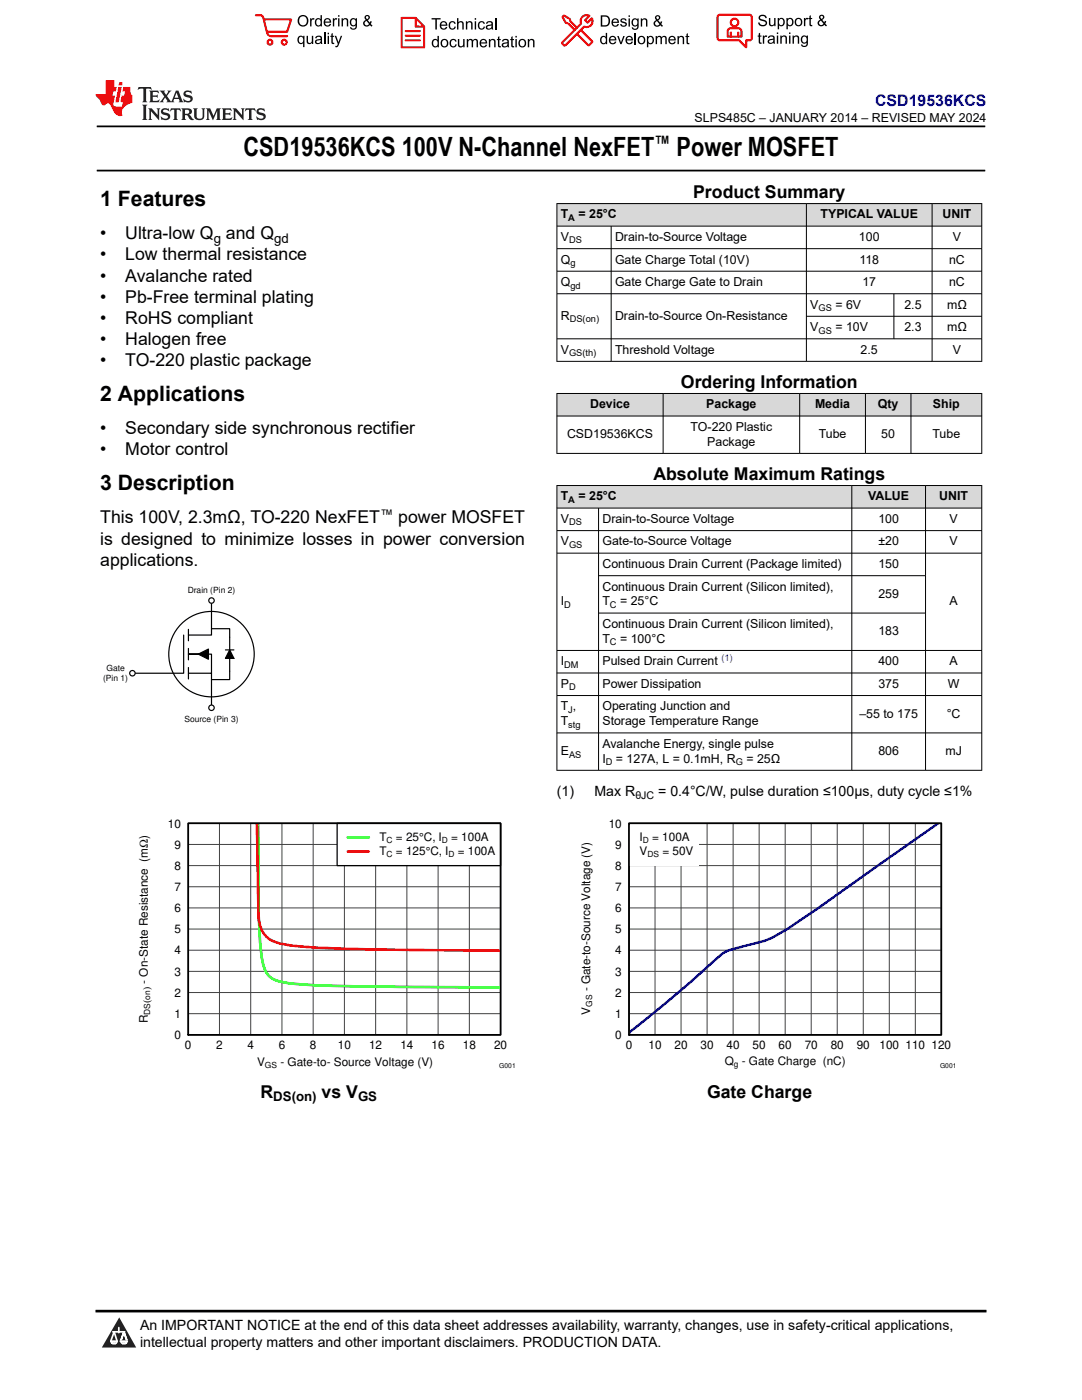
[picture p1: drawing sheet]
<svg xmlns="http://www.w3.org/2000/svg" width="216mm" height="279mm" viewBox="0 0 216 279" stroke-linecap="round" stroke-linejoin="round" font-family="sans-serif">
<path d="M19.3 25.2h177.3M19.3 34h177.3" fill="none" stroke="#000" stroke-width=".35"/>
<g fill="none" stroke="#000" stroke-width=".24">
<path d="M36.6 126.7v7.7h-9.6M37.6 134.4h4.6v6.3M37.6 125.6v2.3M37.6 129.4v2.3M37.6 133.2v2.3M39.6 130.5l2-1v2.1zM41.4 130.5h-3.8h4.6v3.9M42.2 120.4v6.3h-4.6M42.2 125.5h3.6v10.1h-3.6M45 129.7h1.7M45.8 129.7l.9 1.7h-1.7z"/>
<circle cx="42.2" cy="130.5" r="8.5"/>
</g>
<path d="M39.6 130.5l2-1v2.1zM45.8 129.7l.9 1.7h-1.7z" fill="#000"/>
<circle cx="26.4" cy="134.4" r=".54" fill="#fff"/>
<circle cx="26.4" cy="134.4" r=".54" fill="none" stroke="#000" stroke-width=".24"/>
<circle cx="42.2" cy="141.3" r=".54" fill="#fff"/>
<circle cx="42.2" cy="141.3" r=".54" fill="none" stroke="#000" stroke-width=".24"/>
<circle cx="42.2" cy="119.8" r=".54" fill="#fff"/>
<circle cx="42.2" cy="119.8" r=".54" fill="none" stroke="#000" stroke-width=".24"/>
<g fill="#d8d8d8">
<path d="M111.1 40.6h84.8v4.5h-84.8z" fill-rule="evenodd"/>
<path d="M111.2 40.7h49.6v4.4h-49.6z" fill-rule="evenodd"/>
<path d="M161 40.7h24.9v4.4h-24.9z" fill-rule="evenodd"/>
<path d="M186.1 40.7h9.7v4.4h-9.7z" fill-rule="evenodd"/>
</g>
<g fill="none" stroke="#000" stroke-width=".2">
<path d="M111.1 40.6h84.9M111.1 45.1h84.9M111.1 49.6h84.9M111.1 54.1h84.9M111.1 58.6h84.9M111.1 40.6v31.6M122 45.1v27.1M160.9 40.6v31.6M178.4 58.6v9.1M186 40.6v31.6M195.9 40.6v31.6M111.1 67.6h84.9"/>
<path d="M111.1 72.1h84.9M160.9 63.1h35.1"/>
</g>
<g fill="#d8d8d8">
<path d="M111.1 78.5h84.8v4.5h-84.8z" fill-rule="evenodd"/>
<path d="M111.2 78.6h21.1v4.4h-21.1z" fill-rule="evenodd"/>
<path d="M132.4 78.6h27.1v4.4h-27.1z" fill-rule="evenodd"/>
<path d="M159.6 78.6h13v4.4h-13z" fill-rule="evenodd"/>
<path d="M172.7 78.6h9v4.4h-9z" fill-rule="evenodd"/>
<path d="M181.8 78.6h14v4.4h-14z" fill-rule="evenodd"/>
</g>
<path d="M111.1 78.5h84.9M111.1 78.5v12M132.3 78.5v12M159.6 78.5v12M172.7 78.5v12M181.8 78.5v12M195.9 78.5v12M111.1 83h84.9M111.1 90.5h84.9" fill="none" stroke="#000" stroke-width=".2"/>
<g fill="#d8d8d8">
<path d="M111.1 96.9h84.8v4.5h-84.8z" fill-rule="evenodd"/>
<path d="M111.2 97h58.7v4.3h-58.7z" fill-rule="evenodd"/>
<path d="M170 97h14.6v4.3h-14.6z" fill-rule="evenodd"/>
<path d="M184.7 97h11.1v4.3h-11.1z" fill-rule="evenodd"/>
</g>
<g fill="none" stroke="#000" stroke-width=".2">
<path d="M111.1 96.9h84.9M111.1 96.8v57M170 96.8v57M184.7 96.8v57M195.9 96.8v57M111.1 101.4h84.9M111.1 105.9h84.9M111.1 110.4h84.9M119.4 101.4v52.4M119.4 114.9h65.3M111.1 129.8h84.9M111.1 134.3h84.9"/>
<path d="M111.1 138.8h84.9M119.4 122.4h65.3M111.1 146.3h84.9M111.1 153.7h84.9"/>
</g>
<path d="M37.6 164.3h62.3v42.2h-62.3z" fill="none" stroke="#000" stroke-width=".25"/>
<g fill="none" stroke="#414141" stroke-width=".2">
<path d="M37.6 164.3h62.3v42.2h-62.3zM37.6 177h62.3M37.6 172.7h62.3M37.6 168.5h62.3M43.8 164.3v42.2M50 164.3v42.2M56.3 164.3v42.2M62.5 164.3v42.2M68.7 164.3v42.2M75 164.3v42.2M81.2 164.3v42.2M87.4 164.3v42.2"/>
<path d="M93.7 164.3v42.2M37.6 198.1h62.3M37.6 193.9h62.3M37.6 189.6h62.3M37.6 185.4h62.3M37.6 181.2h62.3M37.6 202.3h62.3"/>
</g>
<path d="M51.5 164.3l.1 17.7 .3 6.1a12.9 12.9 0 0 0 1.2 6 4.5 4.5 0 0 0 3.2 1.9 96.3 96.3 0 0 0 14 .8l29.6 .3" fill="none" stroke="#01ff00" stroke-width=".5"/>
<path d="M51.3 164.3l.3 19.1a5.2 5.2 0 0 0 2.8 4.4 13 13 0 0 0 5 1 541.7 541.7 0 0 0 31.1 .9h9.4" fill="none" stroke="#f00" stroke-width=".5"/>
<path d="M67.3 164.3h32.6v8.5h-32.6z" fill="#fff"/>
<path d="M67.3 164.3h32.6v8.5h-32.6zM125.5 164.3h62.3v42.2h-62.3z" fill="none" stroke="#000" stroke-width=".25"/>
<path d="M69.4 167.1h4.2" fill="none" stroke="#01ff00" stroke-width=".5"/>
<path d="M69.4 169.9h4.2" fill="none" stroke="#f00" stroke-width=".5"/>
<path d="M37.6 164.3h62.3v42.2h-62.3z" fill="none" stroke="#000" stroke-width=".34"/>
<g fill="none" stroke="#414141" stroke-width=".2">
<path d="M125.5 164.3h62.3v42.2h-62.3zM125.5 177h62.3M125.5 172.7h62.3M125.5 168.5h62.3M130.7 164.3v42.2M135.9 164.3v42.2M141.1 164.3v42.2M146.3 164.3v42.2M151.5 164.3v42.2M156.7 164.3v42.2M161.9 164.3v42.2M167.1 164.3v42.2"/>
<path d="M172.3 164.3v42.2M177.4 164.3v42.2M182.6 164.3v42.2M125.5 198.1h62.3M125.5 193.9h62.3M125.5 189.6h62.3M125.5 185.4h62.3M125.5 181.2h62.3M125.5 202.3h62.3"/>
</g>
<path d="M187.3 164.3l-24 16.9-6.2 4.2-2.7 1.6-1.8 .7-7.1 1.9-1.3 .7a276.8 276.8 0 0 1-18.2 15.3l-.4 .3-.1 .6" fill="none" stroke="#00f" stroke-width=".5"/>
<path d="M125.5 164.3h13.9v8.5h-13.9z" fill="#fff"/>
<path d="M125.5 164.3h62.3v42.2h-62.3z" fill="none" stroke="#000" stroke-width=".34"/>
<path d="M0 0h215.9v23.8h-215.9z" fill-rule="evenodd" fill="#fff"/>
<path d="M27.7 17.4l-.2 .6 .5-.3h.6v.1v2.2l-.2 .4h1l-.2-.4v-2.2v-.1h.5l.5 .3-.1-.6zM29.8 18.1l.2 .4v1.5l-.2 .4h1.9l.1-.6a1.08 1.08 0 0 1-1.3 .2v-.7h.6l.4 .2v-.6l-.4 .2h-.6v-.6l.2-.1a1 1 0 0 1 1 .2l-.1-.5zM31.8 18.1l1 1.1-1 1.2h.9l-.2-.2 .4-.7 .5 .7-.2 .2h1.6l-.2-.2 .1-.4h1l.1 .4-.1 .2h.9l-.2-.3-.8-2h-.5l-1 2.2-.8-1.1 .9-1.1h-.8l.2 .2-.5 .7-.3-.7 .1-.2zM35.2 18.5l.4 1h-.8zM36.8 18.2a.65 .65 0 0 0-.2 .7 .65 .65 0 0 0 .6 .5l.7 .2 .1 .2a.79 .79 0 0 1-.7 .4 .79 .79 0 0 1-.7-.5l.1 .7 .2-.1a.93 .93 0 0 0 1.1 .1 .93 .93 0 0 0 .4-1 1.46 1.46 0 0 0-1.2-.6l-.1-.3a1.09 1.09 0 0 1 1.2 .2l-.2-.6-.1 .1-.6-.2zM28.4 20.9l.2 .4v2.3l-.2 .3h1l-.2-.3v-2.3l.2-.4zM29.6 21.6l.2 .4v1.6l-.2 .3h.8l-.3-.3v-1.4l1.7 1.8v-2l.2-.4h-.8l.2 .2 .1 1.1-1.2-1.3zM32.3 21.8a.65 .65 0 0 0-.2 .7 .65 .65 0 0 0 .7 .4l.6 .2 .1 .2a.79 .79 0 0 1-.7 .4 .79 .79 0 0 1-.7-.5l.1 .7 .2-.1a.93 .93 0 0 0 1.1 .1 .93 .93 0 0 0 .4-.9 1.46 1.46 0 0 0-1.2-.6l-.1-.4a1.09 1.09 0 0 1 1.2 .2l-.2-.6-.1 .1-.6-.1zM34.1 21.6l-.1 .7a.63 .63 0 0 1 .7-.4l.1 1.7-.3 .3h1l-.2-.3v-1.7a.66 .66 0 0 1 .8 .4l-.1-.7zM36.2 21.6l.2 .4v1.6l-.2 .3h.9l-.2-.2v-.7h.5l.1 .2a.79 .79 0 0 0 1.2 .6l-1-.9a.61 .61 0 0 0 .6-.6 .61 .61 0 0 0-.5-.6zM36.9 21.9h.2a.47 .47 0 0 1 .5 .1 .47 .47 0 0 1 .1 .5l-.2 .2h-.6zM38.5 21.6l.2 .2a2.27 2.27 0 0 0 .4 2 1.04 1.04 0 0 0 1.7-.7v-1.3l.2-.2h-.8l.2 .4v1.1a.6 .6 0 0 1-.6 .6 .6 .6 0 0 1-.6-.6v-1.1l.3-.4zM41.1 21.6l.2 .4v1.6l-.2 .3h.7l-.2-.3v-1.5l.9 1.9 .8-1.9v1.5l-.2 .3h1l-.3-.3v-1.6l.3-.4h-.8l-.7 1.5-.7-1.5zM44.3 21.6l.2 .4v1.6l-.2 .3h1.9l.1-.5a1.09 1.09 0 0 1-1.3 .1v-.6h.6l.4 .1v-.6l-.4 .2h-.6v-.6l.2-.1a1.01 1.01 0 0 1 1 .3l-.1-.6zM46.4 21.6l.3 .4v1.6l-.3 .3h.8l-.2-.3v-1.4l1.6 1.8v-2l.2-.4h-.7l.2 .2v1.1l-1.2-1.3zM49 21.6l-.1 .7a.63 .63 0 0 1 .8-.4v1.7l-.3 .3h1l-.2-.3v-1.7a.66 .66 0 0 1 .8 .4l-.1-.7zM51.4 21.8a.65 .65 0 0 0-.2 .7 .65 .65 0 0 0 .6 .4l.6 .2 .2 .2a.79 .79 0 0 1-.8 .4 .79 .79 0 0 1-.6-.5l.1 .7 .2-.1a.93 .93 0 0 0 1 .1 .93 .93 0 0 0 .5-.9 1.46 1.46 0 0 0-1.3-.6l-.1-.4a1.09 1.09 0 0 1 1.3 .2l-.2-.6-.2 .1-.5-.1z" fill="#231f20"/>
<path d="M21.1 16v2.8h-2.1l.1 .3 .9 1a.95 .95 0 0 0 .9 .9 .59 .59 0 0 1 .6-.4 .59 .59 0 0 1 .5 .4l.4 .8a1.59 1.59 0 0 0 2.1 1.3 1.61 1.61 0 0 1 1-2.2l1-.4-.1-1.5a1.59 1.59 0 0 1-.4-1.6h-1.4l-.2 .9h.5l-.1 .8h-.5l-.2 1v.2l.4 .1-.2 .9h-.6a.73 .73 0 0 1-1.1-.7l.3-1.5h-.5l.2-.8h.5l.2-.9h-.5v-1.4zM23.6 17.4l-.6 3h.7l.6-3zM23.8 16.4l-.1 .7h.7l.1-.7z" fill="#ed1c24"/>
<g fill="#000">
<path d="M59.4 4.2a1.12 1.12 0 0 1 2.2 0 1.12 1.12 0 0 1-2.2 0zM59.9 3.5a.89 .89 0 0 0-.1 1.1 .89 .89 0 0 0 1.1 .4 .88 .88 0 0 0 .3-1.3 .88 .88 0 0 0-1.3-.2z" fill-rule="evenodd"/>
<path d="M59.5 7.3l.5-.2 .5 .3v-.3h.3v2.3h-.3v-.8a.74 .74 0 0 1-1 0 .74 .74 0 0 1-.1-1zM59.8 7.5a.57 .57 0 0 0-.2 .7 .57 .57 0 0 0 .8 .2 .57 .57 0 0 0 .1-.7 .57 .57 0 0 0-.7-.2z" fill-rule="evenodd"/>
<path d="M61.9 3.6h.2v.3l.2-.2 .3-.1 .2 .1-.1 .3a.36 .36 0 0 0-.5 0 .36 .36 0 0 0 0 .4v.9h-.3z" fill-rule="evenodd"/>
<path d="M61.2 7.1h.3v.9a.41 .41 0 0 0 .4 .6 .41 .41 0 0 0 .3-.6v-.9h.3v1.7h-.2v-.3a.58 .58 0 0 1-.7 .3 .58 .58 0 0 1-.4-.6z" fill-rule="evenodd"/>
<path d="M63 3.8l.5-.2 .5 .2v-.8h.2v2.3h-.2v-.2a.75 .75 0 0 1-1-.1 .75 .75 0 0 1-.1-1zM63.2 4a.57 .57 0 0 0-.1 .7 .57 .57 0 0 0 .8 .2 .57 .57 0 0 0 .1-.7 .57 .57 0 0 0-.8-.2z" fill-rule="evenodd"/>
<path d="M63 7.3a.74 .74 0 0 1 1-.1 .74 .74 0 0 1 .3 .9v.7h-.3v-.2a.57 .57 0 0 1-.8 .2 .57 .57 0 0 1-.2-.8l1-.3a.41 .41 0 0 0-.4-.4 .41 .41 0 0 0-.4 .4l-.3-.1zM63.2 8.2a.35 .35 0 0 0 .2 .5 .35 .35 0 0 0 .5-.3l.1-.4z" fill-rule="evenodd"/>
<path d="M65.4 6.5h.3v.3h-.3zM65.4 7.1h.3v1.7h-.3z" fill-rule="evenodd"/>
<path d="M64.8 3.8a.76 .76 0 0 1 .9-.1 .76 .76 0 0 1 .4 .8h-1.2a.47 .47 0 0 0 .3 .6 .47 .47 0 0 0 .6-.4l.3 .1a.82 .82 0 0 1-1.3 .3 .82 .82 0 0 1 0-1.3zM65 4l-.1 .3h.9l-.3-.4z" fill-rule="evenodd"/>
<path d="M66.4 3.6h.3v.3l.1-.2 .4-.1 .1 .1-.1 .3a.36 .36 0 0 0-.4 0 .36 .36 0 0 0-.1 .4v.9h-.3z" fill-rule="evenodd"/>
<path d="M66.1 6.7l.3-.1v.5h.3v.3h-.3v.9l.1 .2h.2v.3a.41 .41 0 0 1-.4-.1 .41 .41 0 0 1-.2-.4v-.9h-.2v-.3h.2z" fill-rule="evenodd"/>
<path d="M66.8 7.1h.3l.4 1.4 .5-1.4h.3l-.6 1.7a.57 .57 0 0 1-.8 .6v-.3a.37 .37 0 0 0 .5-.3z" fill-rule="evenodd"/>
<path d="M67.5 3h.2v.3h-.2zM67.5 3.6h.2v1.7h-.2z" fill-rule="evenodd"/>
<path d="M68.2 3.6h.2v.3a.58 .58 0 0 1 .7-.3 .58 .58 0 0 1 .4 .7v1h-.3v-1a.4 .4 0 0 0-.4-.5 .4 .4 0 0 0-.4 .6v.9h-.2z" fill-rule="evenodd"/>
<path d="M70 3.8l.5-.2 .5 .2v-.2h.2v1.5a.71 .71 0 0 1-.5 .8 .71 .71 0 0 1-.8-.5h.2a.46 .46 0 0 0 .6 .3 .46 .46 0 0 0 .3-.6 .78 .78 0 0 1-1.1-.2 .78 .78 0 0 1 .1-1.1zM70.2 4a.53 .53 0 0 0-.1 .8 .53 .53 0 0 0 .8 0 .54 .54 0 0 0 0-.7 .54 .54 0 0 0-.7-.1z" fill-rule="evenodd"/>
<path d="M72.9 3.1a.53 .53 0 0 1 .8 .1 .53 .53 0 0 1-.3 .8l.4 .5 .1-.3 .3 .1-.2 .5 .3 .3-.2 .2-.3-.3a.71 .71 0 0 1-1.2 .1 .71 .71 0 0 1 .4-1.1l-.3-.5zM73 3.5a.3 .3 0 0 0 .6 0 .3 .3 0 0 0-.6 0zM72.9 4.3a.45 .45 0 0 0 0 .7 .45 .45 0 0 0 .7-.2l-.5-.6z" fill-rule="evenodd"/>
<path d="M86.1 3.6h1.8v.3h-.7v2h-.3v-2h-.8z" fill-rule="evenodd"/>
<path d="M86.3 8l.5-.2 .5 .2v-.8h.3v2.2h-.3v-.2a.76 .76 0 0 1-1 0 .76 .76 0 0 1-.1-1zM86.6 8.1a.58 .58 0 0 0-.2 .8 .58 .58 0 0 0 .8 .2 .58 .58 0 0 0 .1-.8 .58 .58 0 0 0-.7-.2z" fill-rule="evenodd"/>
<path d="M88.2 7.9a.81 .81 0 0 1 1.1 .2 .81 .81 0 0 1-.2 1.1 .81 .81 0 0 1-1.1-.1l-.1-.8zM88.3 8.1a.57 .57 0 0 0 0 .9 .57 .57 0 0 0 .8 0 .57 .57 0 0 0 0-.8 .57 .57 0 0 0-.8-.1z" fill-rule="evenodd"/>
<path d="M88 4.4a.77 .77 0 0 1 .9-.1 .77 .77 0 0 1 .4 .8h-1.3a.48 .48 0 0 0 .4 .6 .48 .48 0 0 0 .6-.3h.3a.83 .83 0 0 1-1.3 .4 .83 .83 0 0 1 0-1.4zM88.2 4.6l-.2 .3h1l-.3-.4z" fill-rule="evenodd"/>
<path d="M89.7 4.4a.7 .7 0 0 1 1.2 .3l-.2 .1a.45 .45 0 0 0-.6-.3 .45 .45 0 0 0-.3 .6 .45 .45 0 0 0 .3 .6 .45 .45 0 0 0 .6-.4h.3a.76 .76 0 0 1-1.1 .6 .76 .76 0 0 1-.3-1.1z" fill-rule="evenodd"/>
<path d="M89.9 8a.7 .7 0 0 1 1.2 .3h-.3a.45 .45 0 0 0-.5-.3 .45 .45 0 0 0-.3 .6 .45 .45 0 0 0 .3 .6 .45 .45 0 0 0 .6-.4l.2 .1a.76 .76 0 0 1-1 .5 .76 .76 0 0 1-.4-1.1z" fill-rule="evenodd"/>
<path d="M91.2 3.6h.3v.8a.59 .59 0 0 1 .7-.2 .59 .59 0 0 1 .3 .7v1h-.2v-1a.4 .4 0 0 0-.5-.4 .4 .4 0 0 0-.3 .5v.9h-.3z" fill-rule="evenodd"/>
<path d="M91.4 7.8h.2v.9a.41 .41 0 0 0 .5 .5 .41 .41 0 0 0 .3-.5v-.9h.3v1.6h-.3v-.2a.58 .58 0 0 1-.7 .3 .58 .58 0 0 1-.3-.7z" fill-rule="evenodd"/>
<path d="M93 4.2h.2v.3a.59 .59 0 0 1 .7-.3 .59 .59 0 0 1 .4 .7v1h-.3v-1a.41 .41 0 0 0-.4-.5 .41 .41 0 0 0-.4 .6v.9h-.2z" fill-rule="evenodd"/>
<path d="M93.1 7.8h.3v.2a.56 .56 0 0 1 1 0 .54 .54 0 0 1 .6-.2 .54 .54 0 0 1 .4 .5v1.1h-.3v-1a.34 .34 0 0 0-.3-.4 .34 .34 0 0 0-.4 .3v1.1h-.3v-1a.38 .38 0 0 0-.5-.4 .38 .38 0 0 0-.2 .6v.8h-.3z" fill-rule="evenodd"/>
<path d="M94.7 3.6h.3v.3h-.3zM94.7 4.2h.3v1.7h-.3z" fill-rule="evenodd"/>
<path d="M95.5 4.4a.7 .7 0 0 1 1.3 .3l-.3 .1a.45 .45 0 0 0-.6-.3 .45 .45 0 0 0-.3 .6 .45 .45 0 0 0 .3 .6 .45 .45 0 0 0 .6-.4h.3a.76 .76 0 0 1-1.1 .6 .76 .76 0 0 1-.3-1.1z" fill-rule="evenodd"/>
<path d="M95.9 8a.77 .77 0 0 1 .9-.2 .77 .77 0 0 1 .4 .9h-1.2a.48 .48 0 0 0 .3 .5 .48 .48 0 0 0 .6-.3h.3a.83 .83 0 0 1-1.3 .4 .83 .83 0 0 1 0-1.3zM96.1 8.1l-.1 .4h.9l-.2-.5z" fill-rule="evenodd"/>
<path d="M97.5 7.8h.3v.2a.59 .59 0 0 1 .7-.2 .59 .59 0 0 1 .4 .6v1h-.3v-1a.41 .41 0 0 0-.5-.4 .41 .41 0 0 0-.3 .5v.9h-.3z" fill-rule="evenodd"/>
<path d="M97.1 4.4a.74 .74 0 0 1 1-.1 .74 .74 0 0 1 .3 .9v.7h-.3v-.2a.59 .59 0 0 1-.8 .2 .59 .59 0 0 1-.3-.8l1.1-.3a.42 .42 0 0 0-.4-.4 .42 .42 0 0 0-.5 .4l-.2-.1zM97.3 5.3a.36 .36 0 0 0 .2 .5 .36 .36 0 0 0 .5-.2l.1-.5z" fill-rule="evenodd"/>
<path d="M99.4 7.4l.2-.2v.6h.3v.2h-.3v1l.1 .2h.2l.1 .2a.41 .41 0 0 1-.5 0 .41 .41 0 0 1-.1-.4v-1h-.2v-.2h.2z" fill-rule="evenodd"/>
<path d="M100.3 8a.74 .74 0 0 1 .9-.2 .74 .74 0 0 1 .3 .9l.1 .7h-.3v-.2a.59 .59 0 0 1-.8 .3 .59 .59 0 0 1-.3-.8l1-.3a.42 .42 0 0 0-.3-.4 .42 .42 0 0 0-.5 .3h-.3zM100.5 8.8a.36 .36 0 0 0 .1 .5 .36 .36 0 0 0 .5-.2l.2-.5z" fill-rule="evenodd"/>
<path d="M102 7.4l.3-.2v.6h.3v.2h-.3v1l.1 .2h.2v.2a.41 .41 0 0 1-.5 0 .41 .41 0 0 1-.1-.4v-1h-.2v-.2h.2z" fill-rule="evenodd"/>
<path d="M102.8 7.2h.3v.3h-.3zM102.8 7.8h.3v1.6h-.3z" fill-rule="evenodd"/>
<path d="M103.7 7.9a.81 .81 0 0 1 1.1 .2 .81 .81 0 0 1-.1 1.1 .81 .81 0 0 1-1.2-.1v-.8zM103.9 8.1a.57 .57 0 0 0-.1 .9 .57 .57 0 0 0 .8 0 .57 .57 0 0 0 0-.8 .57 .57 0 0 0-.7-.1z" fill-rule="evenodd"/>
<path d="M105.3 7.8h.3v.2a.59 .59 0 0 1 .7-.2 .59 .59 0 0 1 .4 .6v1h-.3v-1a.41 .41 0 0 0-.5-.4 .41 .41 0 0 0-.3 .5v.9h-.3z" fill-rule="evenodd"/>
<path d="M119.9 3.1h.7a1.12 1.12 0 0 1 1.1 1.1 1.12 1.12 0 0 1-1 1.1h-.8zM120.2 3.3v1.7h.4a.86 .86 0 0 0 .8-.8 .86 .86 0 0 0-.8-.9z" fill-rule="evenodd"/>
<path d="M119.9 7.4l.5-.3 .5 .3v-.8h.2v2.2h-.2v-.2a.75 .75 0 0 1-1 0 .75 .75 0 0 1-.1-1zM120.1 7.5a.57 .57 0 0 0-.1 .8 .57 .57 0 0 0 .8 .2 .57 .57 0 0 0 .1-.8 .57 .57 0 0 0-.8-.2z" fill-rule="evenodd"/>
<path d="M121.7 7.4a.76 .76 0 0 1 .9-.2 .76 .76 0 0 1 .4 .9h-1.2a.47 .47 0 0 0 .3 .5 .47 .47 0 0 0 .6-.3h.3a.82 .82 0 0 1-1.3 .4 .82 .82 0 0 1 0-1.3zM121.9 7.5l-.1 .3h.9l-.3-.4z" fill-rule="evenodd"/>
<path d="M122.2 3.9a.76 .76 0 0 1 .9-.2 .76 .76 0 0 1 .4 .9h-1.2a.47 .47 0 0 0 .4 .5 .47 .47 0 0 0 .5-.3h.3a.82 .82 0 0 1-1.3 .4 .82 .82 0 0 1 0-1.3zM122.5 4l-.2 .3h.9l-.2-.4z" fill-rule="evenodd"/>
<path d="M123.9 3.8a.71 .71 0 0 1 1.1 .3h-.2a.32 .32 0 0 0-.4-.3 .32 .32 0 0 0-.3 .4h.1a.75 .75 0 0 1 .9 .8 .72 .72 0 0 1-.7 .3 .72 .72 0 0 1-.7-.5h.3a.36 .36 0 0 0 .4 .4 .36 .36 0 0 0 .3-.5 .8 .8 0 0 1-.9-.7z" fill-rule="evenodd"/>
<path d="M123.2 7.2h.3l.4 1.3 .5-1.3h.3l-.7 1.6h-.2z" fill-rule="evenodd"/>
<path d="M125.4 3.1h.3v.3h-.3zM125.4 3.7h.3v1.6h-.3z" fill-rule="evenodd"/>
<path d="M125 7.4a.76 .76 0 0 1 .9-.2 .76 .76 0 0 1 .4 .9h-1.2a.47 .47 0 0 0 .3 .5 .47 .47 0 0 0 .6-.3h.3a.82 .82 0 0 1-1.3 .4 .82 .82 0 0 1 0-1.3zM125.2 7.5l-.1 .3h.9l-.2-.4z" fill-rule="evenodd"/>
<path d="M126.2 3.9l.5-.3 .5 .3v-.2h.2v1.4a.71 .71 0 0 1-.5 .8 .71 .71 0 0 1-.8-.5l.2 .1a.46 .46 0 0 0 .6 .2 .46 .46 0 0 0 .3-.6 .78 .78 0 0 1-1.1-.1 .78 .78 0 0 1 .1-1.1zM126.4 4a.53 .53 0 0 0-.1 .8 .53 .53 0 0 0 .8 0 .54 .54 0 0 0 0-.7 .54 .54 0 0 0-.7-.1z" fill-rule="evenodd"/>
<path d="M127.5 7.3a.8 .8 0 0 1 1.1 .2 .8 .8 0 0 1-.1 1.1 .8 .8 0 0 1-1.2-.1v-.8zM127.7 7.5a.56 .56 0 0 0-.1 .9 .56 .56 0 0 0 .8-.1 .56 .56 0 0 0 0-.7 .56 .56 0 0 0-.7-.1z" fill-rule="evenodd"/>
<path d="M127.9 3.7h.2v.2a.58 .58 0 0 1 .7-.2 .58 .58 0 0 1 .4 .6v1h-.3v-1a.4 .4 0 0 0-.4-.4 .4 .4 0 0 0-.4 .5v.9h-.2z" fill-rule="evenodd"/>
<path d="M129.1 7.2h.2v.2a.72 .72 0 0 1 1-.1 .72 .72 0 0 1 .2 1 .64 .64 0 0 1-.5 .5 .64 .64 0 0 1-.6-.2v.8h-.3zM129.5 7.5a.56 .56 0 0 0-.2 .8 .56 .56 0 0 0 .8 .2 .56 .56 0 0 0 .1-.8 .56 .56 0 0 0-.7-.2z" fill-rule="evenodd"/>
<path d="M130.8 7.2h.3v.2a.55 .55 0 0 1 .9 0 .53 .53 0 0 1 .6-.3 .53 .53 0 0 1 .4 .6v1.1h-.2v-1a.34 .34 0 0 0-.3-.4 .34 .34 0 0 0-.4 .3v1.1h-.3v-1a.37 .37 0 0 0-.5-.4 .37 .37 0 0 0-.2 .6v.8h-.3z" fill-rule="evenodd"/>
<path d="M130.8 3.2a.53 .53 0 0 1 .9 .1 .53 .53 0 0 1-.4 .8l.4 .5 .2-.4 .2 .1-.2 .5 .4 .3-.2 .3-.3-.4a.71 .71 0 0 1-1.2 .1 .71 .71 0 0 1 .3-1.1l-.2-.5zM130.9 3.6a.3 .3 0 0 0 .6 0 .3 .3 0 0 0-.6 0zM130.9 4.3a.45 .45 0 0 0 0 .7 .45 .45 0 0 0 .7-.2l-.5-.6z" fill-rule="evenodd"/>
<path d="M133.6 7.4a.76 .76 0 0 1 .9-.2 .76 .76 0 0 1 .3 .9h-1.2a.47 .47 0 0 0 .4 .5 .47 .47 0 0 0 .6-.3h.2a.82 .82 0 0 1-1.2 .4 .82 .82 0 0 1 0-1.3zM133.8 7.5l-.2 .3h1l-.3-.4z" fill-rule="evenodd"/>
<path d="M135.2 7.2h.2v.2a.58 .58 0 0 1 .7-.2 .58 .58 0 0 1 .4 .6v1h-.3v-1a.4 .4 0 0 0-.4-.4 .4 .4 0 0 0-.3 .5v.9h-.3z" fill-rule="evenodd"/>
<path d="M137 6.8l.3-.2v.6h.2v.2h-.2v1v.2h.2l.1 .2a.41 .41 0 0 1-.5 0 .41 .41 0 0 1-.1-.5v-.9h-.2v-.2h.2z" fill-rule="evenodd"/>
<path d="M151.6 3.1a.88 .88 0 0 1 1.4 .5h-.3a.49 .49 0 0 0-.5-.5 .49 .49 0 0 0-.5 .6l.1 .1a1.06 1.06 0 0 1 1.2 1 .95 .95 0 0 1-.9 .4 .95 .95 0 0 1-.8-.7h.3a.58 .58 0 0 0 .6 .5 .58 .58 0 0 0 .5-.6l-.2-.1a.95 .95 0 0 1-1.1-.9z" fill-rule="evenodd"/>
<path d="M151.4 6.7l.3-.2v.6h.2v.2h-.2v1v.2h.2l.1 .2a.41 .41 0 0 1-.5 0 .41 .41 0 0 1-.1-.5v-.9h-.2v-.2h.2z" fill-rule="evenodd"/>
<path d="M152.2 7.1h.3v.2l.1-.2h.4h.1l-.1 .3a.36 .36 0 0 0-.4 0 .36 .36 0 0 0-.1 .5v.8h-.3z" fill-rule="evenodd"/>
<path d="M153.3 7.3a.74 .74 0 0 1 1-.2 .74 .74 0 0 1 .3 .9l.1 .7h-.3l-.1-.2a.57 .57 0 0 1-.8 .3 .57 .57 0 0 1-.1-.9l.9-.2a.41 .41 0 0 0-.4-.4 .41 .41 0 0 0-.4 .3h-.3zM153.5 8.1a.35 .35 0 0 0 .2 .5 .35 .35 0 0 0 .5-.2l.1-.5z" fill-rule="evenodd"/>
<path d="M153.4 3.6h.3v.9a.41 .41 0 0 0 .4 .5 .41 .41 0 0 0 .4-.5v-.9h.2v1.6h-.2v-.2a.58 .58 0 0 1-.7 .2 .58 .58 0 0 1-.4-.6z" fill-rule="evenodd"/>
<path d="M155 6.5h.3v.3h-.3zM155 7.1h.3v1.6h-.3z" fill-rule="evenodd"/>
<path d="M155.2 3.6h.2v.2a.72 .72 0 0 1 1-.1 .72 .72 0 0 1 .2 1 .64 .64 0 0 1-.5 .5 .64 .64 0 0 1-.6-.2v.8h-.3zM155.6 3.9a.56 .56 0 0 0-.2 .8 .56 .56 0 0 0 .8 .2 .56 .56 0 0 0 .1-.8 .56 .56 0 0 0-.7-.2z" fill-rule="evenodd"/>
<path d="M155.7 7.1h.3v.2a.58 .58 0 0 1 .7-.2 .58 .58 0 0 1 .3 .6v1h-.3v-1a.4 .4 0 0 0-.4-.4 .4 .4 0 0 0-.3 .5v.9h-.3z" fill-rule="evenodd"/>
<path d="M156.9 3.6h.3v.2a.72 .72 0 0 1 .9-.1 .72 .72 0 0 1 .2 1 .64 .64 0 0 1-.4 .5 .64 .64 0 0 1-.7-.2v.8h-.3zM157.3 3.9a.56 .56 0 0 0-.1 .8 .56 .56 0 0 0 .7 .2 .56 .56 0 0 0 .2-.8 .56 .56 0 0 0-.8-.2z" fill-rule="evenodd"/>
<path d="M157.4 6.5h.3v.3h-.3zM157.4 7.1h.3v1.6h-.3z" fill-rule="evenodd"/>
<path d="M158.1 7.1h.3v.2a.58 .58 0 0 1 .7-.2 .58 .58 0 0 1 .4 .6v1h-.3v-1a.4 .4 0 0 0-.5-.4 .4 .4 0 0 0-.3 .5v.9h-.3z" fill-rule="evenodd"/>
<path d="M158.8 3.7a.8 .8 0 0 1 1.1 .2 .8 .8 0 0 1-.1 1.1 .8 .8 0 0 1-1.1-.1l-.1-.8zM159 3.9a.56 .56 0 0 0-.1 .9 .56 .56 0 0 0 .9 0 .56 .56 0 0 0-.1-.8 .56 .56 0 0 0-.7-.1z" fill-rule="evenodd"/>
<path d="M160 7.3l.5-.2 .5 .2v-.2h.2v1.4a.71 .71 0 0 1-.5 .9 .71 .71 0 0 1-.9-.5h.3a.46 .46 0 0 0 .6 .2 .46 .46 0 0 0 .2-.6 .78 .78 0 0 1-1-.1 .78 .78 0 0 1 .1-1.1zM160.2 7.4a.53 .53 0 0 0-.1 .8 .53 .53 0 0 0 .8 0 .54 .54 0 0 0 0-.7 .54 .54 0 0 0-.7-.1z" fill-rule="evenodd"/>
<path d="M160.4 3.6h.3v.2l.1-.2h.4h.1l-.1 .3a.36 .36 0 0 0-.4 0 .36 .36 0 0 0-.1 .5v.8h-.3z" fill-rule="evenodd"/>
<path d="M161.5 3.2l.3-.2v.6h.3v.2h-.3v1v.2h.3v.2a.41 .41 0 0 1-.5 0 .41 .41 0 0 1-.1-.5v-.9h-.2v-.2h.2z" fill-rule="evenodd"/>
<path d="M163.6 3.1a.53 .53 0 0 1 .8 .1 .53 .53 0 0 1-.3 .8l.4 .5 .1-.3h.3l-.2 .5 .3 .3-.2 .3-.3-.3a.71 .71 0 0 1-1.2 .1 .71 .71 0 0 1 .4-1.2l-.3-.5zM163.7 3.5a.3 .3 0 0 0 .5 0 .3 .3 0 0 0-.5 0zM163.6 4.2a.45 .45 0 0 0 0 .8 .45 .45 0 0 0 .7-.3l-.5-.6z" fill-rule="evenodd"/>
</g>
<path d="M64.8 6.5v2.3M98.9 3.6v2.3M126.8 6.6v2.2" fill="none" stroke="#000" stroke-width=".28"/>
<g fill="none" stroke="#de0000" stroke-width=".42">
<path d="M51.1 3l1 .1a1.4 1.4 0 0 1 .6 1.2l.7 2.5a.95 .95 0 0 0 1.1 .4h2.8M52.7 3.9h5.4l-.8 2.4h-4M80.1 3.6h2.8v1.7h1.7v4.2h-4.5zM81 7.1h2.8M81 6.2h2.8M81 8.1h2.8M82.9 3.6l1.7 1.7M115.1 5.5l-1.3-1.2-.1-.5-1.2-.7-.3 .3 .7 1.1 .5 .2 1.3 1.3M115.9 6l2.2 2.2v.3l-.5 .5h-.3l-2.2-2.2zM115.9 6l.7-.7a1.19 1.19 0 0 0 1.3-.3 1.19 1.19 0 0 0 .2-1.4l-.9 .9-.4-.5 .8-.8a1.19 1.19 0 0 0-1.4 .1 1.19 1.19 0 0 0-.2 1.4l-3.8 3.7v.3l.3 .3h.3l2.3-2.2M143.2 3.2l.4-.2h6l.4 .2v4.4l-.2 .4-.9 .1v1.3l-1.4-1.3h-3.9l-.4-.3zM145.4 5.8l.4-.1h1.6a.61 .61 0 0 1 .6 .6v1h-2.8v-1z"/>
<path d="M145.8 6.5v.8M147.3 6.5v.8"/>
<circle cx="53.9" cy="8.4" r=".49"/>
<circle cx="56.7" cy="8.4" r=".49"/>
<circle cx="146.6" cy="4.5" r=".75"/>
</g>
<path d="M0 261.4h215.9v18h-215.9z" fill-rule="evenodd" fill="#fff"/>
<path d="M23.8 262.9l3.4 6h-6.9z" fill="#231f20"/>
<path d="M22.1 267.7h1.3l-.4 .5h-.3a.55 .55 0 0 1-.6-.5z" fill-rule="evenodd" fill="#fff"/>
<path d="M22.1 267.7h1.3l-.4 .5h-.3a.55 .55 0 0 1-.6-.5z" fill="none" stroke="#231f20" stroke-width=".34"/>
<path d="M22.1 267.7h1.3l-.4 .5h-.5zM22.6 265.8h.1M22.6 265.8h2.3zM23.7 265.9h.1M23.7 264.9v1zM24 267.7h.1" fill="none" stroke="#fff" stroke-width=".34"/>
<path d="M24.7 265.8l-.7 1.9z" fill="#fff"/>
<path d="M24.7 265.8l-.7 1.9z" fill="none" stroke="#fff" stroke-width=".34"/>
<path d="M24.7 265.8l.7 1.9z" fill="#fff"/>
<path d="M22.8 265.8l-.7 1.9zM22.8 265.8l.6 1.9zM24.7 265.8l.7 1.9zM25.3 267.7h.1" fill="none" stroke="#fff" stroke-width=".34"/>
<path d="M24.1 267.7h1.3a.65 .65 0 0 1-.6 .5 .65 .65 0 0 1-.7-.5z" fill-rule="evenodd" fill="#fff"/>
<path d="M24.1 267.7h1.3a.65 .65 0 0 1-.6 .5 .65 .65 0 0 1-.7-.5z" fill="none" stroke="#231f20" stroke-width=".34"/>
<path d="M24 267.7h.1M24.1 267.7h1.3l-.4 .5h-.5z" fill="none" stroke="#fff" stroke-width=".34"/>
<path d="M19 261.7h177.8" fill="none" stroke="#000" stroke-width=".53"/>
<g font-size="5.3">
<text x="48.6" y="31.2">CSD19536KCS 100V N-Channel NexFET</text>
<text x="135" y="31.2">Power MOSFET</text>
</g>
<g font-size="4.2">
<text x="20" y="41.2">1 Features</text>
<text x="20" y="80.1">2 Applications</text>
<text x="20" y="97.9">3 Description</text>
</g>
<text font-size="4" x="130.6" y="29.9">™</text>
<g font-size="3.5">
<text x="138.3" y="39.5">Product Summary</text>
<text x="20" y="47.7">•</text>
<text x="25" y="47.7">Ultra-low Q and Q</text>
<text x="20" y="52">•</text>
<text x="25" y="52">Low thermal resistance</text>
<text x="20" y="56.2">•</text>
<text x="25" y="56.2">Avalanche rated</text>
<text x="20" y="60.4">•</text>
<text x="20" y="64.7">•</text>
<text x="25" y="60.4">Pb-Free terminal plating</text>
<text x="25" y="64.7">RoHS compliant</text>
<text x="20" y="68.9">•</text>
<text x="25" y="68.9">Halogen free</text>
<text x="20" y="73.1">•</text>
<text x="25" y="73.1">TO-220 plastic package</text>
<text x="135.9" y="77.4">Ordering Information</text>
<text x="20" y="86.7">•</text>
<text x="25" y="86.7">Secondary side synchronous rectifier</text>
<text x="20" y="90.9">•</text>
<text x="25" y="90.9">Motor control</text>
<text x="130.4" y="95.7">Absolute Maximum Ratings</text>
<text x="20" y="104.5">This 100V, 2.3mΩ, TO-220 NexFET</text>
<text x="79.5" y="104.5">power MOSFET</text>
<text x="20" y="112.9">applications.</text>
<text x="20" y="108.7">is designed to minimize losses in power conversion</text>
<text x="52" y="219.1">R</text>
<text x="64.2" y="219.1">vs V</text>
<text x="141.1" y="219.1">Gate Charge</text>
</g>
<text font-size="3.2" fill="#00f" x="174.6" y="21.1">CSD19536KCS</text>
<g font-size="2.8">
<text x="111.1" y="158.9">(1)</text>
<text x="118.6" y="158.9">Max R</text>
<text x="131.3" y="158.9">= 0.4°C/W, pulse duration ≤100μs, duty cycle ≤1%</text>
<text x="27.9" y="265.5">An IMPORTANT NOTICE at the end of this data sheet addresses availability, warranty, changes, use in safety-critical applications,</text>
<text x="27.9" y="268.9">intellectual property matters and other important disclaimers. PRODUCTION DATA.</text>
</g>
<g font-size="2.6">
<text x="42.6" y="48.4">g</text>
<text x="54.7" y="48.4">gd</text>
<text x="75.8" y="103.6">™</text>
<text x="54.5" y="219.8">DS(on)</text>
<text x="71.4" y="219.8">GS</text>
</g>
<g font-size="2.5">
<text x="138.6" y="24.3">SLPS485C – JANUARY 2014 – REVISED MAY 2024</text>
<text x="111.9" y="43.6">T</text>
<text x="115.4" y="43.6">= 25°C</text>
<text x="163.7" y="43.6">TYPICAL VALUE</text>
<text x="188.1" y="43.6">UNIT</text>
<text x="111.9" y="48.1">V</text>
<text x="111.9" y="52.6">Q</text>
<text x="122.7" y="48.1">Drain-to-Source Voltage</text>
<text x="122.7" y="52.6">Gate Charge Total (10V)</text>
<text x="171.4" y="48.1">100</text>
<text x="171.5" y="52.6">118</text>
<text x="189.4" y="52.6">nC</text>
<text x="190.1" y="48.1">V</text>
<text x="111.9" y="57.1">Q</text>
<text x="122.7" y="57.1">Gate Charge Gate to Drain</text>
<text x="172.1" y="57.1">17</text>
<text x="189.4" y="57.1">nC</text>
<text x="111.9" y="63.8">R</text>
<text x="122.7" y="63.8">Drain-to-Source On-Resistance</text>
<text x="161.7" y="61.6">V</text>
<text x="166.7" y="61.6">= 6V</text>
<text x="180.5" y="61.6">2.5</text>
<text x="189" y="61.6">mΩ</text>
<text x="111.9" y="70.6">V</text>
<text x="122.7" y="70.6">Threshold Voltage</text>
<text x="161.7" y="66.1">V</text>
<text x="166.7" y="66.1">= 10V</text>
<text x="171.7" y="70.6">2.5</text>
<text x="180.5" y="66.1">2.3</text>
<text x="189" y="66.1">mΩ</text>
<text x="190.1" y="70.6">V</text>
<text x="117.7" y="81.5">Device</text>
<text x="140.9" y="81.5">Package</text>
<text x="162.6" y="81.5">Media</text>
<text x="175.2" y="81.5">Qty</text>
<text x="186.2" y="81.5">Ship</text>
<text x="113.1" y="87.5">CSD19536KCS</text>
<text x="137.8" y="86">TO-220 Plastic</text>
<text x="141.1" y="89">Package</text>
<text x="163.4" y="87.5">Tube</text>
<text x="175.9" y="87.5">50</text>
<text x="186.1" y="87.5">Tube</text>
<text x="111.9" y="99.9">T</text>
<text x="115.4" y="99.9">= 25°C</text>
<text x="173.2" y="99.9">VALUE</text>
<text x="187.4" y="99.9">UNIT</text>
<text x="111.9" y="104.4">V</text>
<text x="120.2" y="104.4">Drain-to-Source Voltage</text>
<text x="175.3" y="104.4">100</text>
<text x="189.5" y="104.4">V</text>
<text x="111.9" y="108.9">V</text>
<text x="120.2" y="108.9">Gate-to-Source Voltage</text>
<text x="120.2" y="113.4">Continuous Drain Current (Package limited)</text>
<text x="175.3" y="113.4">150</text>
<text x="175.3" y="108.9">±20</text>
<text x="189.5" y="108.9">V</text>
<text x="120.2" y="117.9">Continuous Drain Current (Silicon limited),</text>
<text x="175.3" y="119.3">259</text>
<text x="111.9" y="120.8">I</text>
<text x="120.2" y="120.8">T</text>
<text x="120.2" y="125.3">Continuous Drain Current (Silicon limited),</text>
<text x="123.7" y="120.8">= 25°C</text>
<text x="189.5" y="120.8">A</text>
<text x="120.2" y="128.3">T</text>
<text x="123.7" y="128.3">= 100°C</text>
<text x="175.3" y="126.8">183</text>
<text x="111.9" y="132.8">I</text>
<text x="111.9" y="137.3">P</text>
<text x="120.2" y="132.8">Pulsed Drain Current</text>
<text x="120.2" y="137.3">Power Dissipation</text>
<text x="175.3" y="132.8">400</text>
<text x="175.3" y="137.3">375</text>
<text x="189.1" y="137.3">W</text>
<text x="189.5" y="132.8">A</text>
<text x="111.9" y="141.8">T ,</text>
<text x="120.2" y="141.8">Operating Junction and</text>
<text x="171.5" y="143.3">–55 to 175</text>
<text x="188.9" y="143.3">°C</text>
<text x="111.9" y="144.7">T</text>
<text x="120.2" y="144.7">Storage Temperature Range</text>
<text x="120.2" y="149.2">Avalanche Energy, single pulse</text>
<text x="111.9" y="150.7">E</text>
<text x="120.2" y="152.2">I</text>
<text x="122.9" y="152.2">= 127A, L = 0.1mH, R</text>
<text x="148.9" y="152.2">= 25Ω</text>
<text x="175.3" y="150.7">806</text>
<text x="188.6" y="150.7">mJ</text>
</g>
<g font-size="2.3">
<text x="33.5" y="165.1">10</text>
<text x="75.7" y="167.8">T</text>
<text x="79" y="167.8">= 25°C, I</text>
<text x="90" y="167.8">= 100A</text>
<text x="121.5" y="165.1">10</text>
<text x="127.6" y="167.7">I</text>
<text x="130.1" y="167.7">= 100A</text>
<text x="34.8" y="173.6">8</text>
<text x="34.8" y="169.4">9</text>
<text x="75.7" y="170.6">T</text>
<text x="79" y="170.6">= 125°C, I</text>
<text x="91.3" y="170.6">= 100A</text>
<text x="122.8" y="173.6">8</text>
<text x="122.8" y="169.4">9</text>
<text x="127.6" y="170.5">V</text>
<text x="132.2" y="170.5">= 50V</text>
<text x="34.8" y="177.8">7</text>
<text x="122.8" y="177.8">7</text>
<text x="34.8" y="182">6</text>
<text x="122.8" y="182">6</text>
<text x="34.8" y="190.5">4</text>
<text x="34.8" y="186.3">5</text>
<text x="122.8" y="190.5">4</text>
<text x="122.8" y="186.3">5</text>
<text x="29.5" y="196.3" transform="rotate(-90 29.5 196.3)">- On-State Resistance (mΩ)</text>
<text x="34.8" y="194.7">3</text>
<text x="117.8" y="197.9" transform="rotate(-90 117.8 197.9)">- Gate-to-Source Voltage (V)</text>
<text x="122.8" y="194.7">3</text>
<text x="34.8" y="203.1">1</text>
<text x="34.8" y="198.9">2</text>
<text x="117.8" y="202.5" transform="rotate(-90 117.8 202.5)">V</text>
<text x="122.8" y="203.1">1</text>
<text x="122.8" y="198.9">2</text>
<text x="29.5" y="204.2" transform="rotate(-90 29.5 204.2)">R</text>
<text x="34.8" y="207.4">0</text>
<text x="36.9" y="209.4">0</text>
<text x="43.1" y="209.4">2</text>
<text x="49.4" y="209.4">4</text>
<text x="55.6" y="209.4">6</text>
<text x="61.8" y="209.4">8</text>
<text x="67.4" y="209.4">10</text>
<text x="73.7" y="209.4">12</text>
<text x="79.9" y="209.4">14</text>
<text x="86.1" y="209.4">16</text>
<text x="92.3" y="209.4">18</text>
<text x="98.6" y="209.4">20</text>
<text x="122.8" y="207.4">0</text>
<text x="124.9" y="209.4">0</text>
<text x="129.4" y="209.4">10</text>
<text x="134.6" y="209.4">20</text>
<text x="139.8" y="209.4">30</text>
<text x="145" y="209.4">40</text>
<text x="150.2" y="209.4">50</text>
<text x="155.4" y="209.4">60</text>
<text x="160.6" y="209.4">70</text>
<text x="165.8" y="209.4">80</text>
<text x="170.9" y="209.4">90</text>
<text x="175.5" y="209.4">100 110 120</text>
<text x="51.3" y="212.8">V</text>
<text x="55.9" y="212.8">- Gate-to- Source Voltage (V)</text>
<text x="144.6" y="212.5">Q - Gate Charge (nC)</text>
</g>
<text font-size="2.1" x="126.8" y="159.4">θJC</text>
<g font-size="2">
<text x="29.9" y="197.6" transform="rotate(-90 29.9 197.6)">)</text>
<text x="29.9" y="200.2" transform="rotate(-90 29.9 200.2)">(</text>
</g>
<g font-size="1.9">
<text x="113.4" y="44.1">A</text>
<text x="113.5" y="48.6">DS</text>
<text x="113.8" y="53.1">g</text>
<text x="113.8" y="57.6">gd</text>
<text x="113.7" y="64.3">DS(on)</text>
<text x="163.3" y="62.1">GS</text>
<text x="113.5" y="71.1">GS(th)</text>
<text x="163.3" y="66.6">GS</text>
<text x="113.4" y="100.4">A</text>
<text x="113.5" y="104.9">DS</text>
<text x="113.5" y="109.3">GS</text>
<text x="112.6" y="121.3">D</text>
<text x="121.7" y="121.3">C</text>
<text x="121.7" y="128.8">C</text>
<text x="112.6" y="133.3">DM</text>
<text x="113.5" y="137.8">D</text>
<text x="113.4" y="142.3">J</text>
<text x="113.4" y="145.2">stg</text>
<text x="113.5" y="151.2">AS</text>
<text x="120.9" y="152.7">D</text>
<text x="146.8" y="152.7">G</text>
</g>
<text font-size="1.9" fill="#00f" x="143.9" y="132">(1)</text>
<g font-size="1.7">
<text x="37.4" y="118.4">Drain (Pin 2)</text>
<text x="20.6" y="135.9">(Pin 1)</text>
<text x="21.2" y="133.9">Gate</text>
<text x="36.8" y="144.1">Source (Pin 3)</text>
<text x="77.2" y="168.2">C</text>
<text x="77.2" y="171">C</text>
<text x="88.2" y="168.2">D</text>
<text x="89.5" y="171">D</text>
<text x="128.3" y="168.2">D</text>
<text x="129.2" y="171">DS</text>
<text x="29.9" y="202.5" transform="rotate(-90 29.9 202.5)">DS on</text>
<text x="118.2" y="200.9" transform="rotate(-90 118.2 200.9)">GS</text>
<text x="52.9" y="213.2">GS</text>
<text x="146.4" y="212.9">g</text>
</g>
<g font-size="1.3">
<text x="99.6" y="213.2">G001</text>
<text x="187.6" y="213.2">G001</text>
</g>
</svg>
